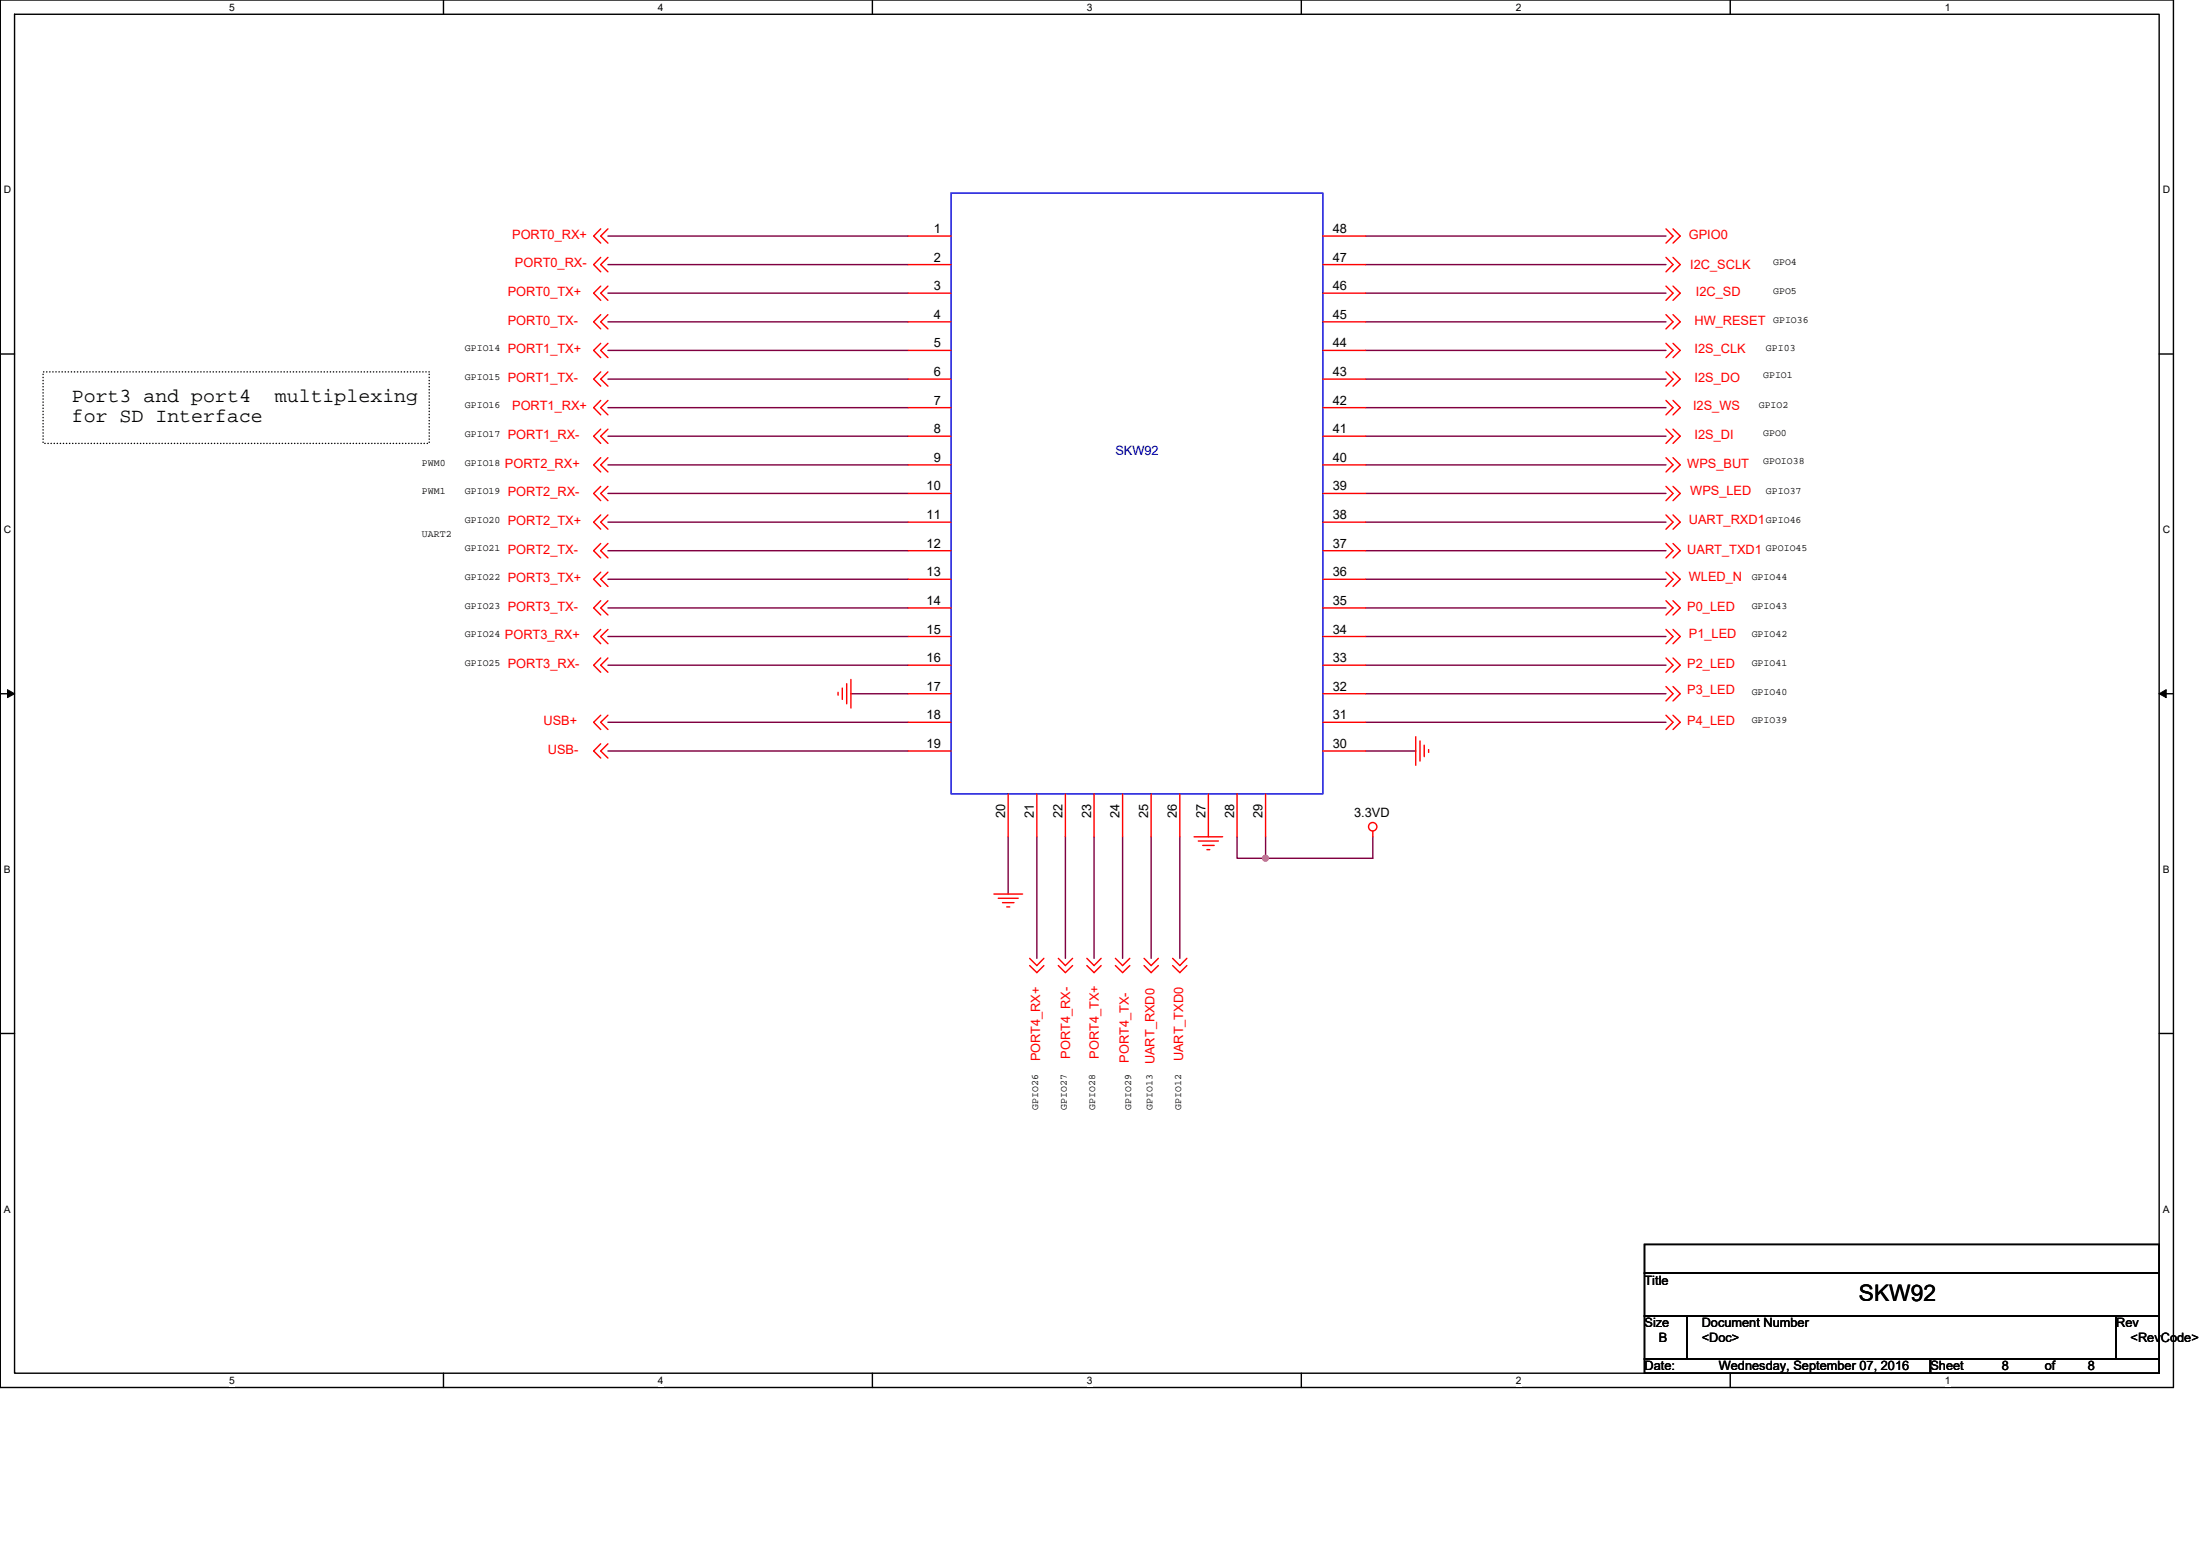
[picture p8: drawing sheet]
<svg xmlns="http://www.w3.org/2000/svg" width="297mm" height="210mm" viewBox="0 0 297 210" stroke-linecap="round" stroke-linejoin="round" font-family="sans-serif">
<path d="M0 0h293.5v187.2h-293.5zM2 1.9h289.5v183.4h-289.5z" fill="none" stroke="#000" stroke-width=".19"/>
<g fill="#fff">
<path d="M30.9 .2h.8v1.6h-.8z"/>
<path d="M30.9 185.5h.8v1.6h-.8z"/>
</g>
<path d="M59.9 0v1.9M59.9 185.3v1.9" fill="none" stroke="#000" stroke-width=".19"/>
<g fill="#fff">
<path d="M88.8 .2h.8v1.6h-.8z"/>
<path d="M88.8 185.5h.8v1.6h-.8z"/>
</g>
<path d="M117.8 0v1.9M117.8 185.3v1.9" fill="none" stroke="#000" stroke-width=".19"/>
<g fill="#fff">
<path d="M146.7 .2h.8v1.6h-.8z"/>
<path d="M146.7 185.5h.8v1.6h-.8z"/>
</g>
<path d="M175.7 0v1.9M175.7 185.3v1.9" fill="none" stroke="#000" stroke-width=".19"/>
<g fill="#fff">
<path d="M204.7 .2h.7v1.6h-.7z"/>
<path d="M204.7 185.5h.7v1.6h-.7z"/>
</g>
<path d="M233.6 0v1.9M233.6 185.3v1.9" fill="none" stroke="#000" stroke-width=".19"/>
<g fill="#fff">
<path d="M262.6 .2h.7v1.6h-.7z"/>
<path d="M262.6 185.5h.7v1.6h-.7z"/>
<path d="M.5 24.8h1v1.6h-1z"/>
<path d="M292 24.8h1v1.6h-1z"/>
<path d="M.5 70.7h1v1.5h-1z"/>
<path d="M292 70.7h1v1.5h-1z"/>
</g>
<path d="M0 47.8h2M291.5 47.8h2" fill="none" stroke="#000" stroke-width=".19"/>
<g fill="#fff">
<path d="M.5 116.5h.9v1.6h-.9z"/>
<path d="M292 116.5h.9v1.6h-.9z"/>
</g>
<path d="M0 93.6h2M291.5 93.6h2" fill="none" stroke="#000" stroke-width=".19"/>
<path d="M1 93.1l1 .5-1 .5zM291.5 93.6l1-.5v1z" fill="#000" stroke="#000" stroke-width=".14"/>
<g fill="#fff">
<path d="M.5 162.4h.9v1.5h-.9z"/>
<path d="M292 162.4h.9v1.5h-.9z"/>
</g>
<path d="M0 139.5h2M291.5 139.5h2M222 167.9h69.5v3.9h-69.5zM222 171.8h69.5v5.8h-69.5zM222 177.6h5.8v5.8h-5.8zM227.8 177.6h57.9v5.8h-57.9zM285.7 177.6h5.8v5.8h-5.8zM222 183.4h38.6v1.9h-38.6zM260.6 183.4h30.9v1.9h-30.9z" fill="none" stroke="#000" stroke-width=".19"/>
<path d="M5.8 50.2h52.2v9.6h-52.2z" fill="none" stroke="#000" stroke-width=".19" stroke-dasharray="0 .4"/>
<g fill="none" stroke="#800040" stroke-width=".19">
<path d="M82.1 35.7h40.5M82.1 31.9h40.5M82.1 39.6h40.5M184.4 31.9h40.5M184.4 35.7h40.5M184.4 39.6h40.5M82.1 43.4h40.5M82.1 47.3h40.5M82.1 55h40.5M82.1 51.2h40.5M82.1 58.9h40.5M184.4 47.3h40.5"/>
<path d="M184.4 43.4h40.5M184.4 51.2h40.5M184.4 55h40.5M184.4 58.9h40.5M82.1 62.7h40.5M82.1 66.6h40.5M82.1 74.3h40.5M82.1 70.5h40.5M82.1 78.2h40.5M184.4 66.6h40.5M184.4 62.7h40.5M184.4 70.5h40.5"/>
<path d="M184.4 74.3h40.5M184.4 78.2h40.5M82.1 82h40.5M82.1 85.9h40.5M82.1 89.8h40.5M82.1 97.5h40.5M114.9 93.6h7.7M184.4 85.9h40.5M184.4 82h40.5M184.4 89.8h40.5M184.4 93.6h40.5M184.4 97.5h40.5"/>
<path d="M82.1 101.3h40.5M136.1 112.9v7.8M140 112.9v16.4M143.8 112.9v16.4M147.7 112.9v16.4M151.6 112.9v16.4M155.4 112.9v16.4M159.3 112.9v16.4M167 112.9v2.9h3.9M170.9 112.9v2.9h14.5v-2.9M184.4 101.3h6.8"/>
</g>
<circle cx="170.9" cy="115.8" r=".38" fill="#f0f" stroke="#f0f" stroke-width=".19"/>
<g fill="none" stroke="#f00" stroke-width=".19">
<path d="M81.1 30.9l-.9 1 .9 .9M81.1 34.7l-.9 1 .9 1M81.1 38.6l-.9 1 .9 .9M82.1 30.9l-1 1 1 .9M82.1 34.7l-1 1 1 1M82.1 38.6l-1 1 1 .9M122.6 31.9h5.8M122.6 39.6h5.8M122.6 35.7h5.8M178.6 35.7h5.8M178.6 39.6h5.8M178.6 31.9h5.8"/>
<path d="M224.9 30.9l1 1-1 .9M224.9 38.6l1 1-1 .9M224.9 34.7l1 1-1 1M225.9 30.9l1 1-1 .9M225.9 38.6l1 1-1 .9M225.9 34.7l1 1-1 1M81.1 46.3l-.9 1 .9 1M81.1 54l-.9 1 .9 1M81.1 57.9l-.9 1 .9 .9M81.1 50.2l-.9 1 .9 .9M81.1 42.5l-.9 .9 .9 1M82.1 46.3l-1 1 1 1"/>
<path d="M82.1 54l-1 1 1 1M82.1 57.9l-1 1 1 .9M82.1 50.2l-1 1 1 .9M82.1 42.5l-1 .9 1 1M122.6 47.3h5.8M122.6 55h5.8M122.6 43.4h5.8M122.6 51.2h5.8M122.6 58.9h5.8M178.6 58.9h5.8M178.6 51.2h5.8M178.6 43.4h5.8"/>
<path d="M178.6 55h5.8M178.6 47.3h5.8M224.9 57.9l1 1-1 .9M224.9 50.2l1 1-1 .9M224.9 54l1 1-1 1M224.9 42.5l1 .9-1 1M224.9 46.3l1 1-1 1M225.9 57.9l1 1-1 .9M225.9 50.2l1 1-1 .9M225.9 54l1 1-1 1M225.9 42.5l1 .9-1 1M225.9 46.3l1 1-1 1"/>
<path d="M81.1 61.8l-.9 .9 .9 1M81.1 65.6l-.9 1 .9 1M81.1 69.5l-.9 1 .9 .9M81.1 73.3l-.9 1 .9 1M81.1 77.2l-.9 1 .9 .9M82.1 61.8l-1 .9 1 1M82.1 65.6l-1 1 1 1M82.1 69.5l-1 1 1 .9M82.1 73.3l-1 1 1 1M82.1 77.2l-1 1 1 .9M122.6 62.7h5.8M122.6 70.5h5.8"/>
<path d="M122.6 78.2h5.8M122.6 66.6h5.8M122.6 74.3h5.8M178.6 74.3h5.8M178.6 66.6h5.8M178.6 78.2h5.8M178.6 70.5h5.8M178.6 62.7h5.8M224.9 77.2l1 1-1 .9M224.9 73.3l1 1-1 1M224.9 69.5l1 1-1 .9M224.9 61.8l1 .9-1 1"/>
<path d="M224.9 65.6l1 1-1 1M225.9 77.2l1 1-1 .9M225.9 73.3l1 1-1 1M225.9 69.5l1 1-1 .9M225.9 61.8l1 .9-1 1M225.9 65.6l1 1-1 1M81.1 81.1l-.9 .9 .9 1M81.1 84.9l-.9 1 .9 1M81.1 88.8l-.9 1 .9 .9M81.1 96.5l-.9 1 .9 .9M82.1 81.1l-1 .9 1 1M82.1 84.9l-1 1 1 1"/>
<path d="M82.1 88.8l-1 1 1 .9M82.1 96.5l-1 1 1 .9M113.2 93.4v.4M113.7 92.9v1.5M114.3 92.3v2.7M114.9 91.7v3.8M122.6 85.9h5.8M122.6 93.6h5.8M122.6 82h5.8M122.6 89.8h5.8M122.6 97.5h5.8M178.6 97.5h5.8"/>
<path d="M178.6 89.8h5.8M178.6 82h5.8M178.6 93.6h5.8M178.6 85.9h5.8M191.2 99.4v3.9M191.7 100v2.7M224.9 81.1l1 .9-1 1M224.9 84.9l1 1-1 1M224.9 88.8l1 1-1 .9M224.9 92.6l1 1-1 1M224.9 96.5l1 1-1 .9M225.9 81.1l1 .9-1 1"/>
<path d="M225.9 84.9l1 1-1 1M225.9 88.8l1 1-1 .9M225.9 92.6l1 1-1 1M225.9 96.5l1 1-1 .9M81.1 100.4l-.9 .9 .9 1M82.1 100.4l-1 .9 1 1M122.6 101.3h5.8M136.1 107.1v5.8M140 107.1v5.8M143.8 107.1v5.8M147.7 107.1v5.8M151.6 107.1v5.8"/>
<path d="M155.4 107.1v5.8M159.3 107.1v5.8M161.2 112.9h3.9M161.8 113.5h2.7M162.4 114.1h1.5M163 114.7h.3M163.1 107.1v5.8M167 107.1v5.8M170.9 107.1v5.8M178.6 101.3h5.8M185.4 112.2v.7M192.3 100.6v1.5"/>
<path d="M192.9 101.2v.3M134.2 120.6h3.9M134.8 121.2h2.7M135.4 121.8h1.5M135.9 122.4h.4M139 130.3l1 1 .9-1M139 129.3l1 1 .9-1M142.9 130.3l.9 1 1-1M142.9 129.3l.9 1 1-1M146.7 130.3l1 1 1-1M146.7 129.3l1 1 1-1M150.6 130.3l1 1 .9-1"/>
<path d="M150.6 129.3l1 1 .9-1M154.5 130.3l.9 1 1-1M154.5 129.3l.9 1 1-1M158.3 130.3l1 1 .9-1M158.3 129.3l1 1 .9-1"/>
<circle cx="185.3" cy="111.6" r=".57"/>
</g>
<path d="M128.4 26.1h50.2v81h-50.2z" fill="none" stroke="#00f" stroke-width=".19"/>
<text font-size="3.1" x="251" y="175.5">SKW92</text>
<g font-size="2.7">
<text x="9.7" y="54.3">Port3 and port4</text>
<text x="9.7" y="57">for SD Interface</text>
<text x="37.1" y="54.3">multiplexing</text>
</g>
<g font-size="1.7" fill="#f00">
<text x="69.1" y="32.2">PORT0_RX+</text>
<text x="228" y="32.2">GPIO0</text>
<text x="68.6" y="40">PORT0_TX+</text>
<text x="69.5" y="36.1">PORT0_RX-</text>
<text x="228.2" y="36.3">I2C_SCLK</text>
<text x="229" y="40">I2C_SD</text>
<text x="68.6" y="47.7">PORT1_TX+</text>
<text x="68.6" y="43.8">PORT0_TX-</text>
<text x="228.8" y="43.8">HW_RESET</text>
<text x="228.8" y="47.7">I2S_CLK</text>
<text x="68.6" y="51.5">PORT1_TX-</text>
<text x="228.8" y="51.5">I2S_DO</text>
<text x="68.6" y="59.3">PORT1_RX-</text>
<text x="69.1" y="55.4">PORT1_RX+</text>
<text x="228.6" y="55.4">I2S_WS</text>
<text x="228.8" y="59.3">I2S_DI</text>
<text x="68.2" y="63.1">PORT2_RX+</text>
<text x="227.8" y="63.1">WPS_BUT</text>
<text x="68.6" y="67">PORT2_RX-</text>
<text x="68.6" y="70.8">PORT2_TX+</text>
<text x="228" y="70.7">UART_RXD1</text>
<text x="228.2" y="66.8">WPS_LED</text>
<text x="68.6" y="74.7">PORT2_TX-</text>
<text x="227.8" y="74.7">UART_TXD1</text>
<text x="68.6" y="78.6">PORT3_TX+</text>
<text x="68.6" y="82.4">PORT3_TX-</text>
<text x="227.8" y="82.4">P0_LED</text>
<text x="228" y="78.4">WLED_N</text>
<text x="68.2" y="86.3">PORT3_RX+</text>
<text x="228" y="86.1">P1_LED</text>
<text x="68.6" y="90.1">PORT3_RX-</text>
<text x="227.8" y="90.1">P2_LED</text>
<text x="227.8" y="93.6">P3_LED</text>
<text x="73.4" y="97.9">USB+</text>
<text x="74" y="101.7">USB-</text>
<text x="227.8" y="97.9">P4_LED</text>
<text x="140.4" y="143.2" transform="rotate(-90 140.4 143.2)">PORT4_RX+</text>
<text x="144.5" y="142.9" transform="rotate(-90 144.5 142.9)">PORT4_RX-</text>
<text x="148.4" y="142.9" transform="rotate(-90 148.4 142.9)">PORT4_TX+</text>
<text x="152.4" y="143.4" transform="rotate(-90 152.4 143.4)">PORT4_TX-</text>
<text x="155.9" y="143.6" transform="rotate(-90 155.9 143.6)">UART_RXD0</text>
<text x="159.7" y="143.2" transform="rotate(-90 159.7 143.2)">UART_TXD0</text>
</g>
<g font-size="1.7">
<text x="126.1" y="31.5">1</text>
<text x="126.1" y="35.3">2</text>
<text x="180" y="35.3">47</text>
<text x="180" y="31.5">48</text>
<text x="126.1" y="39.2">3</text>
<text x="180" y="39.2">46</text>
<text x="126.1" y="46.9">5</text>
<text x="126.1" y="43">4</text>
<text x="180" y="43">45</text>
<text x="180" y="46.9">44</text>
<text x="126.1" y="50.8">6</text>
<text x="180" y="50.8">43</text>
<text x="126.1" y="54.6">7</text>
<text x="126.1" y="58.5">8</text>
<text x="180" y="58.5">41</text>
<text x="180" y="54.6">42</text>
<text x="126.1" y="62.3">9</text>
<text x="180" y="62.3">40</text>
<text x="125.1" y="70.1">11</text>
<text x="125.1" y="66.2">10</text>
<text x="180" y="66.2">39</text>
<text x="180" y="70.1">38</text>
<text x="125.1" y="77.8">13</text>
<text x="125.1" y="73.9">12</text>
<text x="180" y="73.9">37</text>
<text x="180" y="77.8">36</text>
<text x="125.1" y="81.6">14</text>
<text x="180" y="81.6">35</text>
<text x="125.1" y="85.5">15</text>
<text x="125.1" y="89.4">16</text>
<text x="180" y="89.4">33</text>
<text x="180" y="85.5">34</text>
<text x="125.1" y="93.2">17</text>
<text x="180" y="93.2">32</text>
<text x="125.1" y="100.9">19</text>
<text x="125.1" y="97.1">18</text>
<text x="180" y="97.1">31</text>
<text x="180" y="100.9">30</text>
<text x="135.7" y="110.4" transform="rotate(-90 135.7 110.4)">20</text>
<text x="139.6" y="110.4" transform="rotate(-90 139.6 110.4)">21</text>
<text x="143.4" y="110.4" transform="rotate(-90 143.4 110.4)">22</text>
<text x="147.3" y="110.4" transform="rotate(-90 147.3 110.4)">23</text>
<text x="151.2" y="110.4" transform="rotate(-90 151.2 110.4)">24</text>
<text x="155" y="110.4" transform="rotate(-90 155 110.4)">25</text>
<text x="158.9" y="110.4" transform="rotate(-90 158.9 110.4)">26</text>
<text x="162.7" y="110.4" transform="rotate(-90 162.7 110.4)">27</text>
<text x="166.6" y="110.4" transform="rotate(-90 166.6 110.4)">28</text>
<text x="170.5" y="110.4" transform="rotate(-90 170.5 110.4)">29</text>
<text x="182.8" y="110.2">3.3VD</text>
<text x="222" y="173.4">Title</text>
<text x="222" y="179.1">Size</text>
<text x="229.8" y="179.1">Document Number</text>
<text x="285.7" y="179.1">Rev</text>
<text x="222" y="184.9">Date:</text>
<text x="224" y="181.1">B</text>
<text x="229.8" y="181.1">&lt;Doc&gt;</text>
<text x="232.1" y="184.9">Wednesday, September 07, 2016</text>
<text x="260.6" y="184.9">Sheet</text>
<text x="270.3" y="184.9">8</text>
<text x="276.1" y="184.9">of</text>
<text x="281.9" y="184.9">8</text>
<text x="287.7" y="181.1">&lt;RevCode&gt;</text>
</g>
<text font-size="1.7" fill="#000080" x="150.6" y="61.4">SKW92</text>
<g font-size="1.4">
<text x="30.9" y="1.5">5</text>
<text x="88.8" y="1.5">4</text>
<text x="146.7" y="1.5">3</text>
<text x="204.7" y="1.5">2</text>
<text x="262.6" y="1.5">1</text>
<text x=".5" y="26.1">D</text>
<text x="292" y="26.1">D</text>
<text x=".5" y="71.9">C</text>
<text x="292" y="71.9">C</text>
<text x=".5" y="117.8">B</text>
<text x="292" y="117.8">B</text>
<text x=".5" y="163.6">A</text>
<text x="292" y="163.6">A</text>
<text x="30.9" y="186.8">5</text>
<text x="88.8" y="186.8">4</text>
<text x="146.7" y="186.8">3</text>
<text x="204.7" y="186.8">2</text>
<text x="262.6" y="186.8">1</text>
</g>
<g font-size="1.3">
<text x="239.4" y="35.8">GPO4</text>
<text x="239.4" y="39.7">GPO5</text>
<text x="62.8" y="47.4">GPIO14</text>
<text x="238.4" y="47.4">GPI03</text>
<text x="239.4" y="43.5">GPIO36</text>
<text x="62.8" y="51.3">GPIO15</text>
<text x="238.1" y="51.1">GPIO1</text>
<text x="62.8" y="59">GPIO17</text>
<text x="62.8" y="55.1">GPIO16</text>
<text x="237.5" y="55.1">GPIO2</text>
<text x="238.1" y="58.8">GPO0</text>
<text x="57" y="62.8">PWM0</text>
<text x="62.8" y="62.8">GPIO18</text>
<text x="238.1" y="62.7">GPOIO38</text>
<text x="57" y="66.7">PWM1</text>
<text x="62.8" y="70.6">GPIO20</text>
<text x="62.8" y="66.7">GPIO19</text>
<text x="238.4" y="70.6">GPIO46</text>
<text x="238.4" y="66.7">GPIO37</text>
<text x="57" y="72.5">UART2</text>
<text x="62.8" y="74.4">GPIO21</text>
<text x="238.4" y="74.4">GPOIO45</text>
<text x="62.8" y="78.3">GPIO22</text>
<text x="62.8" y="82.1">GPIO23</text>
<text x="236.5" y="78.3">GPIO44</text>
<text x="236.5" y="82.1">GPIO43</text>
<text x="62.8" y="86">GPIO24</text>
<text x="62.8" y="89.9">GPIO25</text>
<text x="236.5" y="86">GPIO42</text>
<text x="236.5" y="89.9">GPIO41</text>
<text x="236.5" y="93.7">GPIO40</text>
<text x="236.5" y="97.6">GPIO39</text>
<text x="140.2" y="149.8" transform="rotate(-90 140.2 149.8)">GPIO26</text>
<text x="144" y="149.8" transform="rotate(-90 144 149.8)">GPIO27</text>
<text x="147.9" y="149.8" transform="rotate(-90 147.9 149.8)">GPIO28</text>
<text x="152.7" y="149.8" transform="rotate(-90 152.7 149.8)">GPIO29</text>
<text x="155.6" y="149.8" transform="rotate(-90 155.6 149.8)">GPIO13</text>
<text x="159.5" y="149.8" transform="rotate(-90 159.5 149.8)">GPIO12</text>
</g>
</svg>
